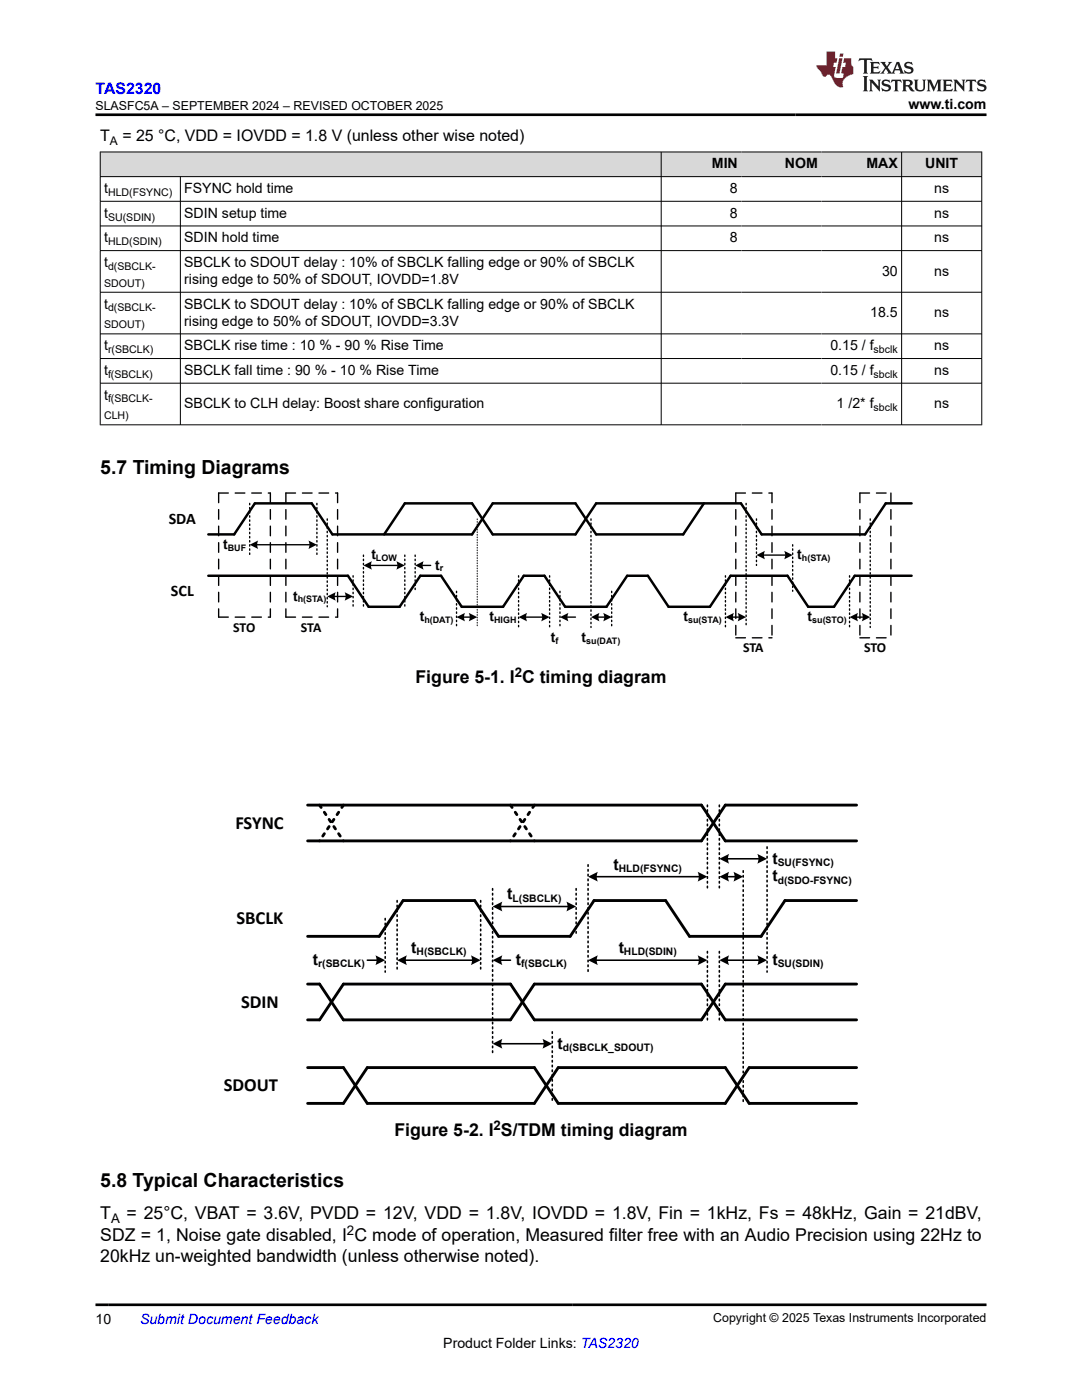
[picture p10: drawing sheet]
<svg xmlns="http://www.w3.org/2000/svg" width="216mm" height="279mm" viewBox="0 0 216 279" stroke-linecap="round" stroke-linejoin="round" font-family="sans-serif">
<g fill="#d8d8d8">
<path d="M20 30.3h175.9v5h-175.9z" fill-rule="evenodd"/>
<path d="M20.1 30.4h111.8v4.8h-111.8z" fill-rule="evenodd"/>
<path d="M132 30.4h15.9v4.8h-15.9z" fill-rule="evenodd"/>
<path d="M147.9 30.4h16v4.8h-16z" fill-rule="evenodd"/>
<path d="M163.9 30.4h15.9v4.8h-15.9z" fill-rule="evenodd"/>
<path d="M180 30.4h15.8v4.8h-15.8z" fill-rule="evenodd"/>
</g>
<g fill="none" stroke="#000" stroke-width=".2">
<path d="M19.9 30.3h176.1M19.9 35.3h176.1M20 30.3v54.5M36 35.3v49.5M131.9 30.3v54.5M179.9 30.3v54.5M195.9 30.3v54.5M19.9 40.2h176.1M19.9 45.1h176.1M19.9 50h176.1M19.9 58.3h176.1M19.9 66.6h176.1"/>
<path d="M19.9 71.6h176.1M19.9 76.5h176.1M19.9 84.8h176.1"/>
</g>
<path d="M41.6 114.9h27.8l4.2 6.2h6.1l4.2-6.2h4.1l4.1 6.2h8.3l4.1-6.2h4.1l4.2 6.2h8.2l4.1-6.2h4.2l4.1 6.2h8.3l4.1-6.2h11.3l4.2 6.2h5.1l4.2-6.2h11.3M140.5 100.5l-4.2 6.2h-17.3l-4.2-6.2h-16.5l-4.1 6.2h-27.9l-4.1-6.2h-11.3l-4.2 6.2h-5.1M181.9 100.5h-5.2l-4.1 6.2h-20.6l-4.2-6.2h-28.8l-4.2 6.2h-16.5l-4.1-6.2h-13.4l-4.2 6.2" fill="none" stroke="#000" stroke-width=".5"/>
<g fill="none" stroke="#000" stroke-width=".28" stroke-dasharray=".3 .6">
<path d="M49.8 100.5v10.3M63.2 100.5v10.3M65.3 103.6v17.5M70.5 114.9v6.2M72.5 110.8v10.3M80.8 110.8v10.3M82.8 110.8v7.2M91.1 118v7.2M103.5 114.9v10.3M109.7 114.9v10.3M111.7 118v7.2M117.9 103.6v21.6"/>
<path d="M122.1 118v7.2M144.8 114.9v10.3M148.9 100.5v24.7M150.9 103.6v9.2M158.2 108.7v9.3M169.5 114.9v10.3M173.6 103.6v21.6"/>
</g>
<path d="M51.2 108.7h10.5M66.7 119h2.3M73.9 112.8h5.4M84.3 112.8h1.6M152.4 110.8h4.3M92.5 123.2h1.2M104.9 123.2h3.3M113.2 123.2h1.6M119.3 123.2h1.3M146.2 123.2h1.2M170.9 123.2h1.3" fill="none" stroke="#000" stroke-width=".28"/>
<g fill="#000">
<path d="M49.8 108.7l1.7-.8-.2 1 .2 .7z" fill-rule="evenodd"/>
<path d="M61.5 107.9l1.7 .8-1.7 .9 .2-1.1z" fill-rule="evenodd"/>
<path d="M65.3 119l1.7-.8-.2 1 .2 .7z" fill-rule="evenodd"/>
<path d="M68.8 118.2l1.7 .8-1.7 .9 .2-1z" fill-rule="evenodd"/>
<path d="M72.5 112.8l1.7-.8-.2 1 .2 .7z" fill-rule="evenodd"/>
<path d="M79.1 112l1.7 .8-1.7 .9 .2-1z" fill-rule="evenodd"/>
<path d="M82.8 112.8l1.7-.8-.2 1 .2 .7z" fill-rule="evenodd"/>
<path d="M150.9 110.8l1.7-.9-.2 1.1 .3 .6z" fill-rule="evenodd"/>
<path d="M156.5 109.9l1.7 .9-1.7 .8 .2-1z" fill-rule="evenodd"/>
<path d="M91.1 123.2l1.7-.9-.2 1 .2 .7z" fill-rule="evenodd"/>
<path d="M93.5 122.3l1.7 .9-1.7 .8 .2-1z" fill-rule="evenodd"/>
<path d="M103.5 123.2l1.7-.9-.2 1 .2 .7z" fill-rule="evenodd"/>
<path d="M108 122.3l1.7 .9-1.7 .8 .2-1z" fill-rule="evenodd"/>
<path d="M111.7 123.2l1.7-.9-.2 1 .2 .7z" fill-rule="evenodd"/>
<path d="M117.9 123.2l1.7-.9-.2 1 .2 .7z" fill-rule="evenodd"/>
<path d="M120.3 122.3l1.8 .9-1.7 .8 .2-1z" fill-rule="evenodd"/>
<path d="M144.8 123.2l1.6-.9-.1 1 .2 .7z" fill-rule="evenodd"/>
<path d="M147.2 122.3l1.7 .9-1.7 .8 .2-1z" fill-rule="evenodd"/>
<path d="M169.5 123.2l1.7-.9-.2 1 .2 .7z" fill-rule="evenodd"/>
<path d="M171.9 122.3l1.7 .9-1.6 .8 .1-1z" fill-rule="evenodd"/>
<path d="M113 179.9l2 1-2 1 .2-1.2z" fill-rule="evenodd"/>
<path d="M117.3 175l2-1-.2 1.2 .2 .7z" fill-rule="evenodd"/>
<path d="M139.2 174l2 1-2 .9 .2-1.1z" fill-rule="evenodd"/>
<path d="M143.5 171.4l2-1-.2 1.2 .2 .8z" fill-rule="evenodd"/>
<path d="M143.5 175l2-1-.2 1.2 .2 .7z" fill-rule="evenodd"/>
<path d="M146.3 174l2 1-2 .9 .3-1.1z" fill-rule="evenodd"/>
<path d="M151.1 170.4l2 1-2 1 .2-1.2z" fill-rule="evenodd"/>
<path d="M74.9 190.6l2 1-2 1 .2-1.2z" fill-rule="evenodd"/>
<path d="M79.2 191.6l2-.9-.2 1.1 .2 .8z" fill-rule="evenodd"/>
<path d="M93.9 190.6l2 1-1.9 1 .2-1.2z" fill-rule="evenodd"/>
<path d="M98.3 191.6l1.9-.9-.2 1.1 .3 .8z" fill-rule="evenodd"/>
<path d="M98.3 180.9l1.9-1-.2 1.2 .3 .8z" fill-rule="evenodd"/>
<path d="M117.3 191.6l2-.9-.2 1.1 .2 .8z" fill-rule="evenodd"/>
<path d="M139.2 190.6l2 1-2 1 .2-1.2z" fill-rule="evenodd"/>
<path d="M143.5 191.6l2-.9-.2 1.1 .2 .8z" fill-rule="evenodd"/>
<path d="M151.1 190.6l2 1-2 1 .2-1.2z" fill-rule="evenodd"/>
<path d="M98.3 208.3l1.9-1-.2 1.2 .3 .8z" fill-rule="evenodd"/>
<path d="M108.2 207.3l2 1-2 1 .3-1.2z" fill-rule="evenodd"/>
</g>
<g fill="none" stroke="#000" stroke-width=".28" stroke-dasharray="1.9 1.4">
<path d="M43.6 98.4v24.8M43.6 98.4h10.3M53.9 98.4v24.8M57 98.4v24.8M57 98.4h10.4M67.4 98.4v24.8M146.8 98.4v28.9M146.8 98.4h7.2M154 98.4v28.9M171.6 98.4v28.9M171.6 98.4h6.2M177.8 98.4v28.9"/>
<path d="M43.6 123.2h10.3M57 123.2h10.4M146.8 127.3h7.2M171.6 127.3h6.2"/>
</g>
<path d="M95.2 103.6v21.6" fill="none" stroke="#000" stroke-width=".2" stroke-dasharray=".2 .3"/>
<path d="M61.4 160.7h78.6l4.7 7.1h26.2M170.9 160.7h-26.2l-4.7 7.1h-78.6M170.9 179.7h-14.3l-4.7 7.2h-14.3l-4.8-7.2h-14.3l-4.7 7.2h-14.3l-4.8-7.2h-14.3l-4.7 7.2h-14.3M61.4 196.4h2.4l4.7 7.1h33.4l4.7-7.1h33.4l4.7 7.1h26.2M170.9 196.4h-26.2l-4.7 7.1h-33.4l-4.7-7.1h-33.4l-4.7 7.1h-2.4M61.4 213.1h7.1l4.8 7.1h33.3l4.8-7.1h33.3l4.8 7.1h21.4M170.9 213.1h-21.4l-4.8 7.1h-33.3l-4.8-7.1h-33.3l-4.8 7.1h-7.1" fill="none" stroke="#000" stroke-width=".57"/>
<path d="M119 175h20.4M145.2 175h1.4M145.2 171.4h6.1M73.3 191.6h1.8M80.9 191.6h13.3M99.9 180.9h13.3M100 191.6h1.9M119 191.6h20.4M145.2 191.6h6.1M99.9 208.3h8.6" fill="none" stroke="#000" stroke-width=".32"/>
<g fill="none" stroke="#000" stroke-width=".32" stroke-dasharray=".3 .6">
<path d="M79.2 179.7v14.3M95.9 179.7v14.3M98.3 177.3v33.4M115 177.3v9.6M117.3 172.6v21.4M141.2 160.7v16.6M143.5 160.7v16.6M148.3 173.8v46.4M153.1 169v25M76.9 183.3v10.7M110.2 205.9v14.3M141.2 203.5v-14.3"/>
<path d="M143.5 203.5v-14.3"/>
</g>
<path d="M63.8 160.7l4.7 7.1M68.5 160.7l-4.7 7.1M101.9 160.7l4.7 7.1M106.6 160.7l-4.7 7.1" fill="none" stroke="#000" stroke-width=".57" stroke-dasharray=".6 1.1"/>
<path d="M171.5 11.6l-.2 .6 .5-.2h.6v.1v2.2l-.2 .4h1l-.2-.4v-2.2v-.1h.5l.6 .2-.2-.6zM173.6 12.4l.2 .3v1.6l-.2 .4h1.9l.1-.6a1.08 1.08 0 0 1-1.3 .2v-.7h.6l.4 .2v-.7l-.4 .2h-.6v-.5l.2-.2a1 1 0 0 1 1 .3l-.1-.5zM175.7 12.4l.9 1.1-1 1.2h.9l-.2-.2 .5-.8 .4 .8-.2 .2h1.6l-.2-.2 .2-.5h.9l.1 .5-.1 .2h.9l-.2-.4-.8-1.9h-.5l-.9 2.1-.9-1.1 .9-1h-.8l.2 .2-.4 .6-.4-.6 .2-.2zM179 12.8l.4 1h-.7zM180.7 12.5a.65 .65 0 0 0-.2 .7 .65 .65 0 0 0 .6 .5l.6 .1 .1 .3a.79 .79 0 0 1-.7 .4 .79 .79 0 0 1-.7-.5l.1 .7 .2-.1a.93 .93 0 0 0 1.1 0 .93 .93 0 0 0 .4-.9 1.46 1.46 0 0 0-1.2-.6l-.1-.3a1.09 1.09 0 0 1 1.2 .2l-.2-.6-.1 .1-.5-.2zM172.2 15.2l.2 .4v2.2l-.2 .4h1l-.2-.4v-2.2l.2-.4zM173.4 15.9l.2 .4v1.5l-.2 .4h.8l-.3-.4 .1-1.3 1.6 1.8v-2l.2-.4h-.7l.1 .2 .1 1.1-1.2-1.3zM176.2 16a.65 .65 0 0 0-.2 .8 .65 .65 0 0 0 .6 .4l.6 .2 .1 .2a.79 .79 0 0 1-.7 .4 .79 .79 0 0 1-.7-.5l.1 .7 .2-.1a.93 .93 0 0 0 1.1 .1 .93 .93 0 0 0 .4-1 1.46 1.46 0 0 0-1.2-.5l-.1-.4a1.09 1.09 0 0 1 1.2 .2l-.1-.6-.2 .1-.5-.1zM177.9 15.9l-.1 .6a.63 .63 0 0 1 .8-.3v1.6l-.3 .4h1l-.2-.4v-1.6a.66 .66 0 0 1 .8 .3l-.1-.6zM180 15.9l.2 .4v1.5l-.2 .4h1l-.2-.2-.1-.7h.5l.1 .2a.79 .79 0 0 0 1.2 .6l-1-.9a.61 .61 0 0 0 .6-.6 .61 .61 0 0 0-.5-.7zM180.8 16.2h.1a.47 .47 0 0 1 .5 .1 .47 .47 0 0 1 .1 .5l-.1 .1-.7 .1zM182.3 15.9l.2 .2a2.27 2.27 0 0 0 .4 2 1.04 1.04 0 0 0 1.7-.7v-1.3l.2-.2h-.8l.2 .4v1.1a.6 .6 0 0 1-.6 .6 .6 .6 0 0 1-.6-.6v-1.1l.3-.4zM184.9 15.9l.2 .4v1.5l-.2 .4h.8l-.3-.4v-1.4l.9 1.9 .9-1.9v1.4l-.3 .4h1l-.2-.4v-1.5l.2-.4h-.8l-.7 1.5-.6-1.5zM188.1 15.9l.2 .4v1.5l-.2 .4h1.9l.1-.6a1.09 1.09 0 0 1-1.3 .2v-.7h.6l.4 .2v-.6l-.4 .2h-.6v-.6l.2-.1a1.01 1.01 0 0 1 1 .3l-.1-.6zM190.2 15.9l.3 .4v1.5l-.3 .4h.8l-.2-.4v-1.3l1.6 1.8v-2l.2-.4h-.7l.2 .2v1.1l-1.2-1.3zM192.8 15.9l-.1 .6a.63 .63 0 0 1 .8-.3v1.6l-.3 .4h1l-.2-.4v-1.6a.66 .66 0 0 1 .8 .3l-.1-.6zM195.2 16a.65 .65 0 0 0-.2 .8 .65 .65 0 0 0 .6 .4l.6 .2 .2 .2a.79 .79 0 0 1-.7 .4 .79 .79 0 0 1-.7-.5l.1 .7 .2-.1a.93 .93 0 0 0 1 .1 .93 .93 0 0 0 .5-1 1.46 1.46 0 0 0-1.3-.5v-.4a1.09 1.09 0 0 1 1.2 .2l-.2-.6-.2 .1-.5-.1z" fill="#231f20"/>
<path d="M164.9 10.3v2.7h-2l.1 .4 .8 1a.95 .95 0 0 0 1 .9 .59 .59 0 0 1 .5-.4 .59 .59 0 0 1 .5 .3l.4 .8a1.59 1.59 0 0 0 2.1 1.4 1.61 1.61 0 0 1 1-2.3l1-.3-.1-1.5a1.59 1.59 0 0 1-.3-1.7h-1.5l-.2 .9h.6l-.2 .9h-.5l-.2 .9v.3l.4 .1-.1 .9h-.7a.73 .73 0 0 1-1-.7l.3-1.5h-.5l.1-.9h.5l.2-.9h-.5v-1.3zM167.4 11.6l-.6 3.1h.7l.6-3.1zM167.6 10.7l-.1 .6h.7l.1-.6z" fill="#ed1c24"/>
<path d="M19 22.9h177.8M19 260.4h177.8" fill="none" stroke="#000" stroke-width=".53"/>
<g font-size="3.9">
<text x="20" y="94.6">5.7 Timing Diagrams</text>
<text x="20" y="236.9">5.8 Typical Characteristics</text>
</g>
<g font-size="3.7">
<text x="47" y="165.4">FSYNC</text>
<text x="47.2" y="184.4">SBCLK</text>
<text x="48.1" y="201.1">SDIN</text>
<text x="44.7" y="217.7">SDOUT</text>
</g>
<g font-size="3.5">
<text x="82.9" y="136.4">Figure 5-1. I C timing diagram</text>
<text x="78.7" y="226.7">Figure 5-2. I S/TDM timing diagram</text>
<text x="20" y="243.4">T</text>
<text x="25.3" y="243.4">= 25°C, VBAT = 3.6V, PVDD = 12V, VDD = 1.8V, IOVDD = 1.8V, Fin = 1kHz, Fs = 48kHz, Gain = 21dBV,</text>
<text x="20" y="251.8">20kHz un-weighted bandwidth (unless otherwise noted).</text>
<text x="20" y="247.6">SDZ = 1, Noise gate disabled, I C mode of operation, Measured filter free with an Audio Precision using 22Hz to</text>
</g>
<text font-size="3.2" fill="#00f" x="19" y="18.7">TAS2320</text>
<g font-size="3.2">
<text x="20" y="28.2">T</text>
<text x="24.4" y="28.2">= 25 °C, VDD = IOVDD = 1.8 V (unless other wise noted)</text>
<text x="33.7" y="104.5">SDA</text>
<text x="34.1" y="119">SCL</text>
<text x="122.4" y="173.5">t</text>
<text x="154.1" y="172.3">t</text>
<text x="101.2" y="179.5">t</text>
<text x="154.1" y="175.9">t</text>
<text x="82.1" y="190.2">t</text>
<text x="123.4" y="190.2">t</text>
<text x="62.4" y="192.6">t</text>
<text x="102.9" y="192.6">t</text>
<text x="154.1" y="192.6">t</text>
<text x="111.3" y="209.3">t</text>
</g>
<g font-size="2.8">
<text x="181.3" y="21.8">www.ti.com</text>
<text x="142" y="33.6">MIN</text>
<text x="156.6" y="33.6">NOM</text>
<text x="172.9" y="33.6">MAX</text>
<text x="184.6" y="33.6">UNIT</text>
<text x="20.8" y="38.5">t</text>
<text x="36.8" y="38.5">FSYNC hold time</text>
<text x="145.7" y="38.5">8</text>
<text x="186.4" y="38.5">ns</text>
<text x="20.8" y="43.4">t</text>
<text x="36.8" y="43.4">SDIN setup time</text>
<text x="145.7" y="43.4">8</text>
<text x="186.4" y="43.4">ns</text>
<text x="20.8" y="48.4">t</text>
<text x="20.8" y="53.3">t</text>
<text x="36.8" y="48.4">SDIN hold time</text>
<text x="36.8" y="53.3">SBCLK to SDOUT delay : 10% of SBCLK falling edge or 90% of SBCLK</text>
<text x="145.7" y="48.4">8</text>
<text x="186.4" y="48.4">ns</text>
<text x="36.8" y="56.7">rising edge to 50% of SDOUT, IOVDD=1.8V</text>
<text x="176" y="55">30</text>
<text x="186.4" y="55">ns</text>
<text x="20.8" y="61.6">t</text>
<text x="36.8" y="61.6">SBCLK to SDOUT delay : 10% of SBCLK falling edge or 90% of SBCLK</text>
<text x="36.8" y="65">rising edge to 50% of SDOUT, IOVDD=3.3V</text>
<text x="173.6" y="63.3">18.5</text>
<text x="186.4" y="63.3">ns</text>
<text x="20.8" y="69.9">t</text>
<text x="36.8" y="69.9">SBCLK rise time : 10 % - 90 % Rise Time</text>
<text x="165.7" y="69.9">0.15 / f</text>
<text x="186.4" y="69.9">ns</text>
<text x="20.8" y="74.8">t</text>
<text x="36.8" y="74.8">SBCLK fall time : 90 % - 10 % Rise Time</text>
<text x="165.7" y="74.8">0.15 / f</text>
<text x="186.4" y="74.8">ns</text>
<text x="20.8" y="79.7">t</text>
<text x="36.8" y="81.4">SBCLK to CLH delay: Boost share configuration</text>
<text x="166.9" y="81.4">1 /2* f</text>
<text x="186.4" y="81.4">ns</text>
<text x="44.5" y="109.5">t</text>
<text x="74.1" y="111.6">t</text>
<text x="86.9" y="113.7">t</text>
<text x="159.1" y="111.6">t</text>
<text x="58.5" y="119.9">t</text>
<text x="83.8" y="124">t</text>
<text x="97.7" y="124">t</text>
<text x="136.4" y="124">t</text>
<text x="161.1" y="124">t</text>
<text x="46.5" y="126">STO</text>
<text x="60" y="126">STA</text>
<text x="109.9" y="128.1">t</text>
<text x="116.1" y="128.1">t</text>
<text x="148.3" y="130.2">STA</text>
<text x="172.4" y="130.2">STO</text>
<text x="19" y="264.2">10</text>
<text x="88.4" y="269">Product Folder Links: TAS2320</text>
</g>
<text font-size="2.8" fill="#00f" x="27.9" y="264.2">Submit Document Feedback</text>
<g font-size="2.6">
<text x="102.7" y="135.2">2</text>
<text x="98.5" y="225.5">2</text>
<text x="22.2" y="244.1">A</text>
<text x="69.2" y="246.4">2</text>
</g>
<g font-size="2.5">
<text x="19" y="21.9">SLASFC5A – SEPTEMBER 2024 – REVISED OCTOBER 2025</text>
<text x="142.3" y="263.9">Copyright © 2025 Texas Instruments Incorporated</text>
</g>
<text font-size="2.4" x="21.9" y="28.9">A</text>
<g font-size="2.1">
<text x="21.6" y="39.1">HLD(FSYNC)</text>
<text x="21.6" y="44">SU(SDIN)</text>
<text x="21.6" y="48.9">HLD(SDIN)</text>
<text x="21.6" y="53.9">d(SBCLK-</text>
<text x="20.8" y="57.2">SDOUT)</text>
<text x="20.8" y="65.5">SDOUT)</text>
<text x="21.6" y="62.2">d(SBCLK-</text>
<text x="21.6" y="70.5">r(SBCLK)</text>
<text x="174.3" y="70.5">sbclk</text>
<text x="21.6" y="75.4">f(SBCLK)</text>
<text x="174.3" y="75.4">sbclk</text>
<text x="20.8" y="83.7">CLH)</text>
<text x="21.6" y="80.3">f(SBCLK-</text>
<text x="174.3" y="82">sbclk</text>
<text x="123.5" y="174">HLD(FSYNC)</text>
<text x="155.2" y="172.8">SU(FSYNC)</text>
<text x="102.3" y="179.9">L(SBCLK)</text>
<text x="155.2" y="176.4">d(SDO-FSYNC)</text>
<text x="83.1" y="190.6">H(SBCLK)</text>
<text x="124.5" y="190.6">HLD(SDIN)</text>
<text x="63.5" y="193">r(SBCLK)</text>
<text x="104" y="193">f(SBCLK)</text>
<text x="155.2" y="193">SU(SDIN)</text>
<text x="112.3" y="209.7">d(SBCLK_SDOUT)</text>
</g>
<g font-size="1.8">
<text x="45.5" y="109.9">BUF</text>
<text x="75" y="112">LOW</text>
<text x="160" y="112">h(STA)</text>
<text x="87.8" y="114">r</text>
<text x="59.4" y="120.2">h(STA)</text>
<text x="84.7" y="124.4">h(DAT)</text>
<text x="98.6" y="124.4">HIGH</text>
<text x="137.3" y="124.4">su(STA)</text>
<text x="162.1" y="124.4">su(STO)</text>
<text x="110.9" y="128.5">f</text>
<text x="117" y="128.5">su(DAT)</text>
</g>
</svg>
